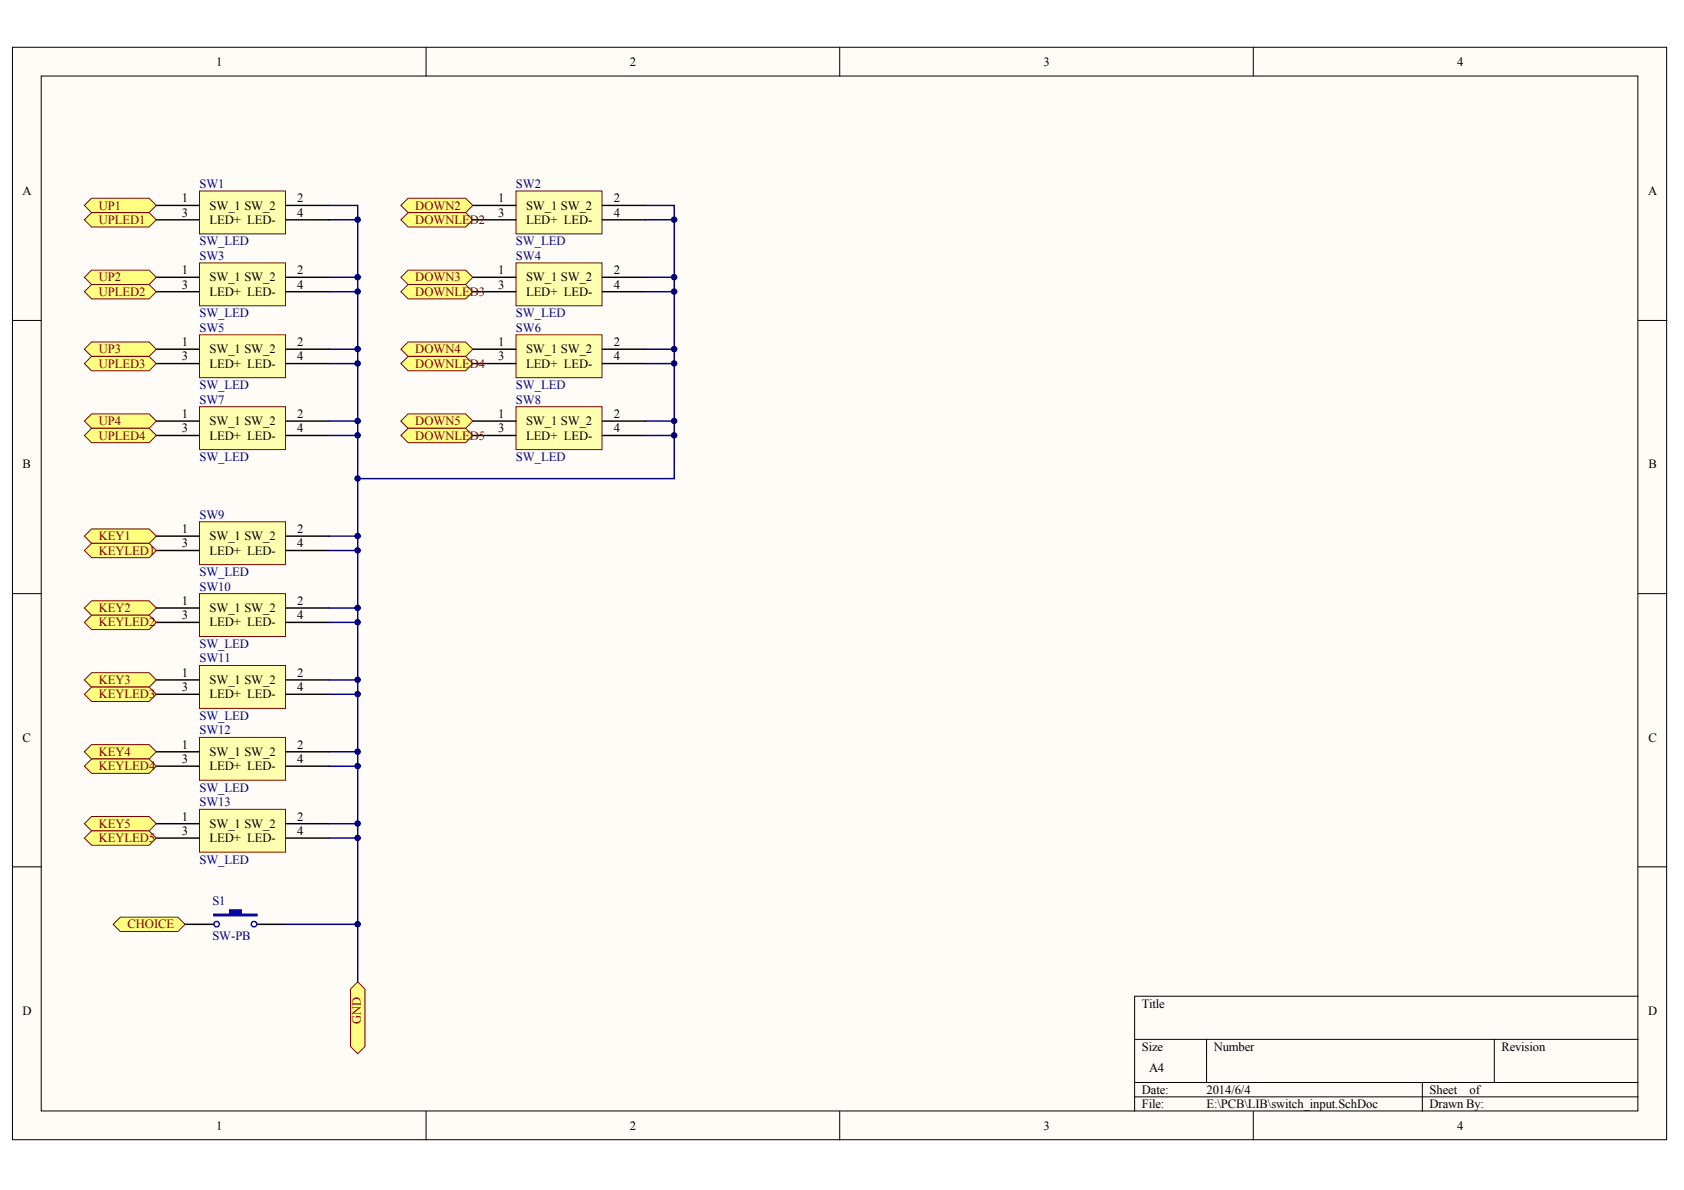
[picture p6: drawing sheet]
<svg xmlns="http://www.w3.org/2000/svg" width="297mm" height="210mm" viewBox="0 0 297 210" stroke-linecap="round" stroke-linejoin="round" font-family="sans-serif">
<g fill="#fffcf8" stroke="#000" stroke-width=".18">
<path d="M2.2 8.3h291.8v192.7h-291.8z"/>
<path d="M7.3 13.4h281.6v182.6h-281.6z"/>
</g>
<g fill="none" stroke="#000" stroke-width=".18">
<path d="M75.2 8.3v5.1M148.1 8.3v5.1M221.1 8.3v5.1M2.2 56.5h5.1M289 56.5h5M2.2 104.7h5.1M289 104.7h5M2.2 152.9h5.1M289 152.9h5M289 175.7h-88.9v20.3M75.2 196v5.1M148.1 196v5.1"/>
<path d="M200.1 183.3h88.9M200.1 190.9h88.9M200.1 193.5h88.9M212.8 183.3v7.6M221.1 196v5.1M250.9 190.9v5.1M263.6 183.3v7.6"/>
</g>
<path d="M35.2 33.7h15.2v7.6h-15.2z" fill="#ffffb0" stroke="#800000" stroke-width=".18"/>
<path d="M27.6 36.2h7.6M27.6 38.8h7.6M50.4 36.2h7.6M50.4 38.8h7.6" fill="none" stroke="#000" stroke-width=".25"/>
<path d="M35.2 46.4h15.2v7.5h-15.2z" fill="#ffffb0" stroke="#800000" stroke-width=".18"/>
<path d="M27.6 48.9h7.6M27.6 51.5h7.6M50.4 48.9h7.6M50.4 51.5h7.6" fill="none" stroke="#000" stroke-width=".25"/>
<path d="M35.2 59.1h15.2v7.5h-15.2z" fill="#ffffb0" stroke="#800000" stroke-width=".18"/>
<path d="M27.6 61.6h7.6M27.6 64.1h7.6M50.4 61.6h7.6M50.4 64.1h7.6" fill="none" stroke="#000" stroke-width=".25"/>
<path d="M35.2 71.7h15.2v7.6h-15.2z" fill="#ffffb0" stroke="#800000" stroke-width=".18"/>
<path d="M27.6 74.3h7.6M27.6 76.8h7.6M50.4 74.3h7.6M50.4 76.8h7.6" fill="none" stroke="#000" stroke-width=".25"/>
<path d="M91 33.7h15.2v7.6h-15.2z" fill="#ffffb0" stroke="#800000" stroke-width=".18"/>
<path d="M83.4 36.2h7.6M83.4 38.8h7.6M106.2 36.2h7.7M106.2 38.8h7.7" fill="none" stroke="#000" stroke-width=".25"/>
<path d="M91 46.4h15.2v7.5h-15.2z" fill="#ffffb0" stroke="#800000" stroke-width=".18"/>
<path d="M83.4 48.9h7.6M83.4 51.5h7.6M106.2 48.9h7.7M106.2 51.5h7.7" fill="none" stroke="#000" stroke-width=".25"/>
<path d="M91 59.1h15.2v7.5h-15.2z" fill="#ffffb0" stroke="#800000" stroke-width=".18"/>
<path d="M83.4 61.6h7.6M83.4 64.1h7.6M106.2 61.6h7.7M106.2 64.1h7.7" fill="none" stroke="#000" stroke-width=".25"/>
<path d="M91 71.7h15.2v7.6h-15.2z" fill="#ffffb0" stroke="#800000" stroke-width=".18"/>
<path d="M83.4 74.3h7.6M83.4 76.8h7.6M106.2 74.3h7.7M106.2 76.8h7.7" fill="none" stroke="#000" stroke-width=".25"/>
<g fill="none" stroke="#000080" stroke-width=".25">
<path d="M58 38.8h5.1M113.9 38.8h5M58 48.9h5.1M58 51.5h5.1M113.9 48.9h5M113.9 51.5h5M58 61.6h5.1M58 64.1h5.1M58 74.3h5.1M58 76.8h5.1M113.9 61.6h5M113.9 64.1h5"/>
<path d="M113.9 74.3h5M113.9 76.8h5"/>
</g>
<path d="M35.2 104.7h15.2v7.6h-15.2z" fill="#ffffb0" stroke="#800000" stroke-width=".18"/>
<path d="M27.6 107.2h7.6M27.6 109.8h7.6M50.4 107.2h7.6M50.4 109.8h7.6" fill="none" stroke="#000" stroke-width=".25"/>
<path d="M35.2 117.4h15.2v7.5h-15.2z" fill="#ffffb0" stroke="#800000" stroke-width=".18"/>
<path d="M27.6 119.9h7.6M50.4 119.9h7.6M27.6 122.5h7.6M50.4 122.5h7.6" fill="none" stroke="#000" stroke-width=".25"/>
<path d="M35.2 130.1h15.2v7.5h-15.2z" fill="#ffffb0" stroke="#800000" stroke-width=".18"/>
<path d="M27.6 132.6h7.6M27.6 135.1h7.6M50.4 132.6h7.6M50.4 135.1h7.6" fill="none" stroke="#000" stroke-width=".25"/>
<path d="M35.2 142.8h15.2v7.5h-15.2z" fill="#ffffb0" stroke="#800000" stroke-width=".18"/>
<path d="M27.6 145.3h7.6M27.6 147.8h7.6M50.4 145.3h7.6M50.4 147.8h7.6" fill="none" stroke="#000" stroke-width=".25"/>
<path d="M35.2 92h15.2v7.6h-15.2z" fill="#ffffb0" stroke="#800000" stroke-width=".18"/>
<path d="M27.6 94.6h7.6M27.6 97.1h7.6M50.4 94.6h7.6M50.4 97.1h7.6M32.6 163h5.1M45.3 163h5.1" fill="none" stroke="#000" stroke-width=".25"/>
<g fill="none" stroke="#000080" stroke-width=".25">
<path d="M58 36.2h5.1v137M113.9 36.2h5v48.2h-55.8M58 94.6h5.1M58 97.1h5.1M58 107.2h5.1M58 109.8h5.1M58 119.9h5.1M58 132.6h5.1M58 135.1h5.1M58 122.5h5.1M58 145.3h5.1M58 147.8h5.1"/>
<path d="M50.4 163h12.7"/>
</g>
<path d="M37.7 161.3h2.8v-.8h2v.8h2.8v.2h-7.6z" fill-rule="evenodd" fill="#00f" stroke="#00f" stroke-width=".25"/>
<g fill="none" stroke="#00f" stroke-width=".25">
<circle cx="38.2" cy="163" r=".48"/>
<circle cx="44.8" cy="163" r=".48"/>
</g>
<g fill="#ffff80" stroke="#800000" stroke-width=".18">
<path d="M14.9 36.2l1.3-1.2h10.1l1.3 1.2-1.3 1.3h-10.1z" fill-rule="evenodd"/>
<path d="M14.9 48.9l1.3-1.3h10.1l1.3 1.3-1.3 1.3h-10.1z" fill-rule="evenodd"/>
<path d="M14.9 61.6l1.3-1.3h10.1l1.3 1.3-1.3 1.3h-10.1z" fill-rule="evenodd"/>
<path d="M14.9 74.3l1.3-1.3h10.1l1.3 1.3-1.3 1.2h-10.1z" fill-rule="evenodd"/>
<path d="M70.7 36.2l1.3-1.2h10.1l1.3 1.2-1.3 1.3h-10.1z" fill-rule="evenodd"/>
<path d="M70.7 48.9l1.3-1.3h10.1l1.3 1.3-1.3 1.3h-10.1z" fill-rule="evenodd"/>
<path d="M70.7 61.6l1.3-1.3h10.1l1.3 1.3-1.3 1.3h-10.1z" fill-rule="evenodd"/>
<path d="M70.7 74.3l1.3-1.3h10.1l1.3 1.3-1.3 1.2h-10.1z" fill-rule="evenodd"/>
<path d="M14.9 94.6l1.3-1.3h10.1l1.3 1.3-1.3 1.2h-10.1z" fill-rule="evenodd"/>
<path d="M14.9 107.2l1.3-1.2h10.1l1.3 1.2-1.3 1.3h-10.1z" fill-rule="evenodd"/>
<path d="M14.9 119.9l1.3-1.2h10.1l1.3 1.2-1.3 1.3h-10.1z" fill-rule="evenodd"/>
<path d="M14.9 132.6l1.3-1.3h10.1l1.3 1.3-1.3 1.3h-10.1z" fill-rule="evenodd"/>
<path d="M14.9 145.3l1.3-1.3h10.1l1.3 1.3-1.3 1.3h-10.1z" fill-rule="evenodd"/>
<path d="M14.9 38.8l1.3-1.3h10.1l1.3 1.3-1.3 1.2h-10.1z" fill-rule="evenodd"/>
<path d="M14.9 51.5l1.3-1.3h10.1l1.3 1.3-1.3 1.2h-10.1z" fill-rule="evenodd"/>
<path d="M14.9 64.1l1.3-1.2h10.1l1.3 1.2-1.3 1.3h-10.1z" fill-rule="evenodd"/>
<path d="M14.9 76.8l1.3-1.3h10.1l1.3 1.3-1.3 1.3h-10.1z" fill-rule="evenodd"/>
<path d="M70.7 38.8l1.3-1.3h10.1l1.3 1.3-1.3 1.2h-10.1z" fill-rule="evenodd"/>
<path d="M70.7 51.5l1.3-1.3h10.1l1.3 1.3-1.3 1.2h-10.1z" fill-rule="evenodd"/>
<path d="M70.7 64.1l1.3-1.2h10.1l1.3 1.2-1.3 1.3h-10.1z" fill-rule="evenodd"/>
<path d="M70.7 76.8l1.3-1.3h10.1l1.3 1.3-1.3 1.3h-10.1z" fill-rule="evenodd"/>
<path d="M14.9 97.1l1.3-1.3h10.1l1.3 1.3-1.3 1.3h-10.1z" fill-rule="evenodd"/>
<path d="M14.9 109.8l1.3-1.3h10.1l1.3 1.3-1.3 1.3h-10.1z" fill-rule="evenodd"/>
<path d="M14.9 122.5l1.3-1.3h10.1l1.3 1.3-1.3 1.2h-10.1z" fill-rule="evenodd"/>
<path d="M14.9 135.1l1.3-1.2h10.1l1.3 1.2-1.3 1.3h-10.1z" fill-rule="evenodd"/>
<path d="M14.9 147.8l1.3-1.2h10.1l1.3 1.2-1.3 1.3h-10.1z" fill-rule="evenodd"/>
<path d="M20 163l1.2-1.2h10.2l1.2 1.2-1.2 1.3h-10.2z" fill-rule="evenodd"/>
<path d="M61.8 174.5l1.3-1.3 1.3 1.3v10.1l-1.3 1.3-1.3-1.3z" fill-rule="evenodd"/>
</g>
<g fill="#000080" stroke="#000080" stroke-width=".18">
<circle cx="63.1" cy="163" r=".48"/>
<circle cx="63.1" cy="147.8" r=".48"/>
<circle cx="63.1" cy="145.3" r=".48"/>
<circle cx="63.1" cy="135.1" r=".48"/>
<circle cx="63.1" cy="132.6" r=".48"/>
<circle cx="63.1" cy="122.4" r=".48"/>
<circle cx="63.1" cy="119.9" r=".48"/>
<circle cx="63.1" cy="109.8" r=".48"/>
<circle cx="63.1" cy="107.2" r=".48"/>
<circle cx="63.1" cy="97.1" r=".48"/>
<circle cx="63.1" cy="94.5" r=".48"/>
<circle cx="63.1" cy="84.4" r=".48"/>
<circle cx="63.1" cy="76.8" r=".48"/>
<circle cx="63.1" cy="74.3" r=".48"/>
<circle cx="63.1" cy="64.1" r=".48"/>
<circle cx="63.1" cy="61.6" r=".48"/>
<circle cx="63.1" cy="51.4" r=".48"/>
<circle cx="63.1" cy="48.9" r=".48"/>
<circle cx="63.1" cy="38.7" r=".48"/>
<circle cx="118.9" cy="76.8" r=".48"/>
<circle cx="118.9" cy="74.3" r=".48"/>
<circle cx="118.9" cy="64.1" r=".48"/>
<circle cx="118.9" cy="61.6" r=".48"/>
<circle cx="118.9" cy="51.4" r=".48"/>
<circle cx="118.9" cy="48.9" r=".48"/>
<circle cx="118.9" cy="38.7" r=".48"/>
</g>
<g font-size="2.2">
<text x="38.2" y="11.6">1</text>
<text x="111.1" y="11.6">2</text>
<text x="184.1" y="11.6">3</text>
<text x="257" y="11.6">4</text>
<text x="3.9" y="34.4">A</text>
<text x="32.1" y="35.7">1</text>
<text x="52.4" y="35.7">2</text>
<text x="87.9" y="35.7">1</text>
<text x="108.3" y="35.7">2</text>
<text x="290.7" y="34.4">A</text>
<text x="32.1" y="38.2">3</text>
<text x="37" y="37">SW_1 SW_2</text>
<text x="37" y="39.5">LED+ LED-</text>
<text x="52.4" y="38.2">4</text>
<text x="87.9" y="38.2">3</text>
<text x="92.8" y="37">SW_1 SW_2</text>
<text x="92.8" y="39.5">LED+ LED-</text>
<text x="108.3" y="38.2">4</text>
<text x="32.1" y="48.4">1</text>
<text x="32.1" y="50.9">3</text>
<text x="37" y="49.6">SW_1 SW_2</text>
<text x="37" y="52.2">LED+ LED-</text>
<text x="52.4" y="48.4">2</text>
<text x="52.4" y="50.9">4</text>
<text x="87.9" y="48.4">1</text>
<text x="87.9" y="50.9">3</text>
<text x="92.8" y="49.6">SW_1 SW_2</text>
<text x="92.8" y="52.2">LED+ LED-</text>
<text x="108.3" y="48.4">2</text>
<text x="108.3" y="50.9">4</text>
<text x="32.1" y="61">1</text>
<text x="32.1" y="63.6">3</text>
<text x="37" y="62.3">SW_1 SW_2</text>
<text x="37" y="64.9">LED+ LED-</text>
<text x="52.4" y="61">2</text>
<text x="52.4" y="63.6">4</text>
<text x="87.9" y="61">1</text>
<text x="87.9" y="63.6">3</text>
<text x="92.8" y="62.3">SW_1 SW_2</text>
<text x="92.8" y="64.9">LED+ LED-</text>
<text x="108.3" y="61">2</text>
<text x="108.3" y="63.6">4</text>
<text x="32.1" y="73.7">1</text>
<text x="32.1" y="76.3">3</text>
<text x="37" y="75">SW_1 SW_2</text>
<text x="37" y="77.5">LED+ LED-</text>
<text x="52.4" y="73.7">2</text>
<text x="52.4" y="76.3">4</text>
<text x="87.9" y="73.7">1</text>
<text x="87.9" y="76.3">3</text>
<text x="92.8" y="75">SW_1 SW_2</text>
<text x="92.8" y="77.5">LED+ LED-</text>
<text x="108.3" y="73.7">2</text>
<text x="108.3" y="76.3">4</text>
<text x="4" y="82.6">B</text>
<text x="290.8" y="82.6">B</text>
<text x="32.1" y="94">1</text>
<text x="37" y="95.3">SW_1 SW_2</text>
<text x="52.4" y="94">2</text>
<text x="32.1" y="96.6">3</text>
<text x="37" y="97.8">LED+ LED-</text>
<text x="52.4" y="96.6">4</text>
<text x="32.1" y="106.7">1</text>
<text x="37" y="108">SW_1 SW_2</text>
<text x="52.4" y="106.7">2</text>
<text x="32.1" y="109.2">3</text>
<text x="37" y="110.5">LED+ LED-</text>
<text x="52.4" y="109.2">4</text>
<text x="32.1" y="119.4">1</text>
<text x="52.4" y="119.4">2</text>
<text x="32.1" y="121.9">3</text>
<text x="37" y="120.6">SW_1 SW_2</text>
<text x="37" y="123.2">LED+ LED-</text>
<text x="52.4" y="121.9">4</text>
<text x="4" y="130.8">C</text>
<text x="290.8" y="130.8">C</text>
<text x="32.1" y="132.1">1</text>
<text x="32.1" y="134.6">3</text>
<text x="37" y="133.3">SW_1 SW_2</text>
<text x="37" y="135.9">LED+ LED-</text>
<text x="52.4" y="132.1">2</text>
<text x="52.4" y="134.6">4</text>
<text x="32.1" y="144.7">1</text>
<text x="32.1" y="147.3">3</text>
<text x="37" y="146">SW_1 SW_2</text>
<text x="37" y="148.5">LED+ LED-</text>
<text x="52.4" y="144.7">2</text>
<text x="52.4" y="147.3">4</text>
<text x="3.9" y="179">D</text>
<text x="201.4" y="177.7">Title</text>
<text x="290.7" y="179">D</text>
<text x="201.4" y="185.3">Size</text>
<text x="214.1" y="185.3">Number</text>
<text x="264.8" y="185.3">Revision</text>
<text x="202.7" y="189.1">A4</text>
<text x="201.4" y="192.9">Date:</text>
<text x="201.4" y="195.5">File:</text>
<text x="212.8" y="192.9">2014/6/4</text>
<text x="212.8" y="195.5">E:\PCB\LIB\switch_input.SchDoc</text>
<text x="252.2" y="192.9">Sheet</text>
<text x="252.2" y="195.5">Drawn By:</text>
<text x="259.2" y="192.9">of</text>
<text x="38.2" y="199.3">1</text>
<text x="111.1" y="199.3">2</text>
<text x="184.1" y="199.3">3</text>
<text x="257" y="199.3">4</text>
</g>
<g font-size="2.2" fill="#000080">
<text x="35.2" y="33.2">SW1</text>
<text x="91" y="33.2">SW2</text>
<text x="35.2" y="43.3">SW_LED</text>
<text x="35.2" y="45.8">SW3</text>
<text x="91" y="43.3">SW_LED</text>
<text x="91" y="45.8">SW4</text>
<text x="35.2" y="56">SW_LED</text>
<text x="35.2" y="58.5">SW5</text>
<text x="91" y="56">SW_LED</text>
<text x="91" y="58.5">SW6</text>
<text x="35.2" y="68.7">SW_LED</text>
<text x="35.2" y="71.2">SW7</text>
<text x="91" y="68.7">SW_LED</text>
<text x="91" y="71.2">SW8</text>
<text x="35.2" y="81.3">SW_LED</text>
<text x="91" y="81.3">SW_LED</text>
<text x="35.2" y="91.5">SW9</text>
<text x="35.2" y="101.6">SW_LED</text>
<text x="35.2" y="104.2">SW10</text>
<text x="35.2" y="114.3">SW_LED</text>
<text x="35.2" y="116.8">SW11</text>
<text x="35.2" y="127">SW_LED</text>
<text x="35.2" y="129.5">SW12</text>
<text x="35.2" y="139.7">SW_LED</text>
<text x="35.2" y="142.2">SW13</text>
<text x="35.2" y="152.4">SW_LED</text>
<text x="37.5" y="159.7">S1</text>
<text x="37.5" y="165.8">SW-PB</text>
</g>
<g font-size="2.2" fill="#800000">
<text x="17.4" y="37">UP1</text>
<text x="17.4" y="39.5">UPLED1</text>
<text x="73.3" y="37">DOWN2</text>
<text x="73.3" y="39.5">DOWNLED2</text>
<text x="17.4" y="49.6">UP2</text>
<text x="17.4" y="52.2">UPLED2</text>
<text x="73.3" y="49.6">DOWN3</text>
<text x="73.3" y="52.2">DOWNLED3</text>
<text x="17.4" y="62.3">UP3</text>
<text x="17.4" y="64.9">UPLED3</text>
<text x="73.3" y="62.3">DOWN4</text>
<text x="73.3" y="64.9">DOWNLED4</text>
<text x="17.4" y="75">UP4</text>
<text x="17.4" y="77.5">UPLED4</text>
<text x="73.3" y="75">DOWN5</text>
<text x="73.3" y="77.5">DOWNLED5</text>
<text x="17.4" y="95.3">KEY1</text>
<text x="17.4" y="97.8">KEYLED1</text>
<text x="17.4" y="108">KEY2</text>
<text x="17.4" y="110.5">KEYLED2</text>
<text x="17.4" y="120.6">KEY3</text>
<text x="17.4" y="123.2">KEYLED3</text>
<text x="17.4" y="133.3">KEY4</text>
<text x="17.4" y="135.9">KEYLED4</text>
<text x="17.4" y="146">KEY5</text>
<text x="17.4" y="148.5">KEYLED5</text>
<text x="22.5" y="163.8">CHOICE</text>
<text x="63.7" y="180.7" transform="rotate(-90 63.7 180.7)">GND</text>
</g>
</svg>
